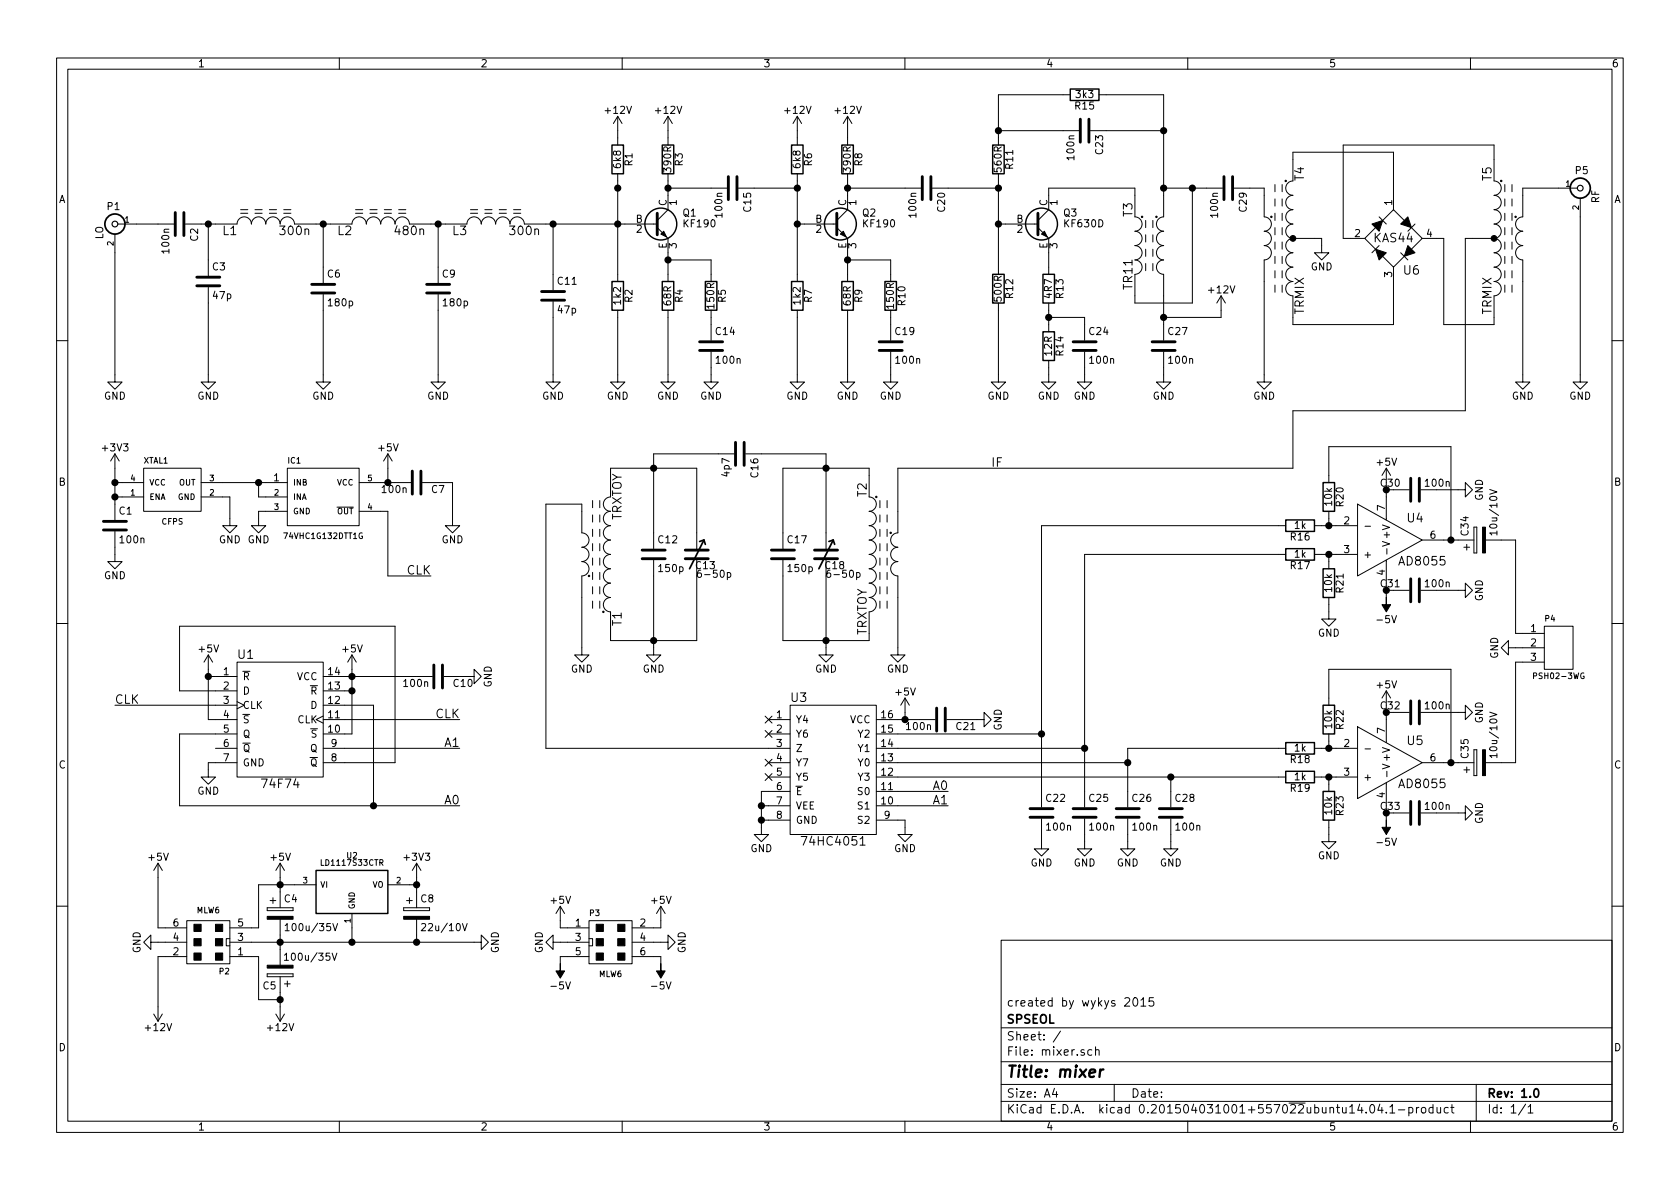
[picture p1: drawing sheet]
<svg xmlns="http://www.w3.org/2000/svg" width="297mm" height="210mm" viewBox="0 0 297 210" stroke-linecap="round" stroke-linejoin="round" font-family="sans-serif">
<g fill="none" stroke="#000" stroke-width=".18">
<path d="M10 10.3h277v189.9h-277zM12 12.2h273v186.1h-273zM60 10.3v1.9M110 10.3v1.9M160 10.3v1.9M189.2 16.8h-12.7v8.8M194.3 16.8h11.4v21.5a1.27 1.27 0 0 0-1.2 1.3 1.27 1.27 0 0 0 1.2 1.3 1.27 1.27 0 0 0-1.2 1.3 1.27 1.27 0 0 0 1.2 1.2 1.27 1.27 0 0 0-1.2 1.3 1.27 1.27 0 0 0 1.2 1.3 1.27 1.27 0 0 0-1.2 1.2 1.27 1.27 0 0 0 1.2 1.3v11.7M210 10.3v1.9M260 10.3v1.9M20.8 39.6h9.9M32.8 39.6h9.1v-.1a1.27 1.27 0 0 1 1.3-1.2 1.27 1.27 0 0 1 1.2 1.3 1.27 1.27 0 0 1 1.3-1.3 1.27 1.27 0 0 1 1.3 1.3 1.27 1.27 0 0 1 1.3-1.3 1.27 1.27 0 0 1 1.2 1.3 1.27 1.27 0 0 1 1.3-1.3 1.27 1.27 0 0 1 1.3 1.3h10.1v-.1a1.27 1.27 0 0 1 1.3-1.2 1.27 1.27 0 0 1 1.3 1.3 1.27 1.27 0 0 1 1.2-1.3 1.27 1.27 0 0 1 1.3 1.3 1.27 1.27 0 0 1 1.3-1.3 1.27 1.27 0 0 1 1.2 1.3 1.27 1.27 0 0 1 1.3-1.3 1.27 1.27 0 0 1 1.3 1.3h10.1v-.1a1.27 1.27 0 0 1 1.4-1.2 1.27 1.27 0 0 1 1.2 1.3 1.27 1.27 0 0 1 1.3-1.3 1.27 1.27 0 0 1 1.2 1.3 1.27 1.27 0 0 1 1.3-1.3 1.27 1.27 0 0 1 1.3 1.3 1.27 1.27 0 0 1 1.2-1.3 1.27 1.27 0 0 1 1.3 1.3h23.5M36.8 39.6v9.2"/>
<path d="M42.5 37.7h1.3M42.5 37.1h1.3M45.1 37.7h1.3M45.1 37.1h1.3M47.6 37.7h1.3M47.6 37.1h1.3M50.2 37.7h1.2M50.2 37.1h1.2M57.1 39.6v10.4M62.9 37.7h1.2M62.9 37.1h1.2M65.4 37.7h1.3"/>
<path d="M65.4 37.1h1.3M67.9 37.7h1.3M67.9 37.1h1.3M70.5 37.7h1.3M70.5 37.1h1.3M77.5 39.6v10.4M83.2 37.7h1.3M83.2 37.1h1.3M85.7 37.7h1.3M85.7 37.1h1.3M88.3 37.7h1.2M88.3 37.1h1.2"/>
<path d="M90.8 37.7h1.3M90.8 37.1h1.3M97.8 39.6v11.7M109.2 20.6v5M109.2 30.7v19.1M109.2 20.6l-.7 1.2M109.2 20.6l.8 1.2M118.1 33.3h10.4M118.1 30.7v6.4l-1.9 1.9M118.1 20.6v5M118.1 20.6l-.8 1.2M118.1 20.6l.8 1.2"/>
<path d="M130.6 33.3h10.4M141 39.6h7M141 20.6v5M141 30.7v19.1M141 20.6l-.8 1.2M141 20.6l.7 1.2M149.9 33.3h12.9M149.9 30.7v6.4l-1.9 1.9M149.9 20.6v5M149.9 20.6l-.8 1.2M149.9 20.6l.7 1.2M164.8 33.3h11.7"/>
<path d="M176.5 39.6h7M176.5 30.7v17.8M176.5 23.1h14.3M192.8 23.1h12.9M202.6 39v1.3M203.8 39v1.3M205.7 33.3h10.5M210.8 33.3v20.3h-10.1v-5.1a1.27 1.27 0 0 0 1.2-1.3 1.27 1.27 0 0 0-1.2-1.2 1.27 1.27 0 0 0 1.2-1.3 1.27 1.27 0 0 0-1.2-1.3 1.27 1.27 0 0 0 1.2-1.2 1.27 1.27 0 0 0-1.2-1.3 1.27 1.27 0 0 0 1.2-1.3 1.27 1.27 0 0 0-1.2-1.3v-5h-15.3v3.8l-1.9 1.9M218.2 33.3h5.3v5a1.27 1.27 0 0 1 1.3 1.3 1.27 1.27 0 0 1-1.3 1.3 1.27 1.27 0 0 1 1.3 1.3 1.27 1.27 0 0 1-1.3 1.2 1.27 1.27 0 0 1 1.3 1.3 1.27 1.27 0 0 1-1.3 1.3v21.6h1.3l-1.3 1.2-1.3-1.2h1.3M225.4 32.6v1.3M225.4 35.2v1.2M225.4 37.7v1.3"/>
<path d="M226.7 32.6v1.3M226.7 35.2v1.2M226.7 37.7v1.3M243.8 38.3l1.3 1.3M246.4 37.1l5.1 5.1-5.1 5-5.1-5zM246.4 37.1v-10.2h-17.8v5.1a1.27 1.27 0 0 0-1.3 1.3 1.27 1.27 0 0 0 1.3 1.2 1.27 1.27 0 0 0-1.3 1.3 1.27 1.27 0 0 0 1.3 1.3 1.27 1.27 0 0 0-1.3 1.2 1.27 1.27 0 0 0 1.3 1.3 1.27 1.27 0 0 0-1.3 1.3 1.27 1.27 0 0 0 1.3 1.3M250.2 39.6l-1.3 1.3M266.1 32.6v1.3M266.1 35.2v1.2M266.1 37.7v1.3M267.3 32.6v1.3M267.3 35.2v1.2"/>
<path d="M267.3 37.7v1.3M278.9 33.3h-9.7v5a1.27 1.27 0 0 0-1.2 1.3 1.27 1.27 0 0 0 1.2 1.3 1.27 1.27 0 0 0-1.2 1.3 1.27 1.27 0 0 0 1.2 1.2 1.27 1.27 0 0 0-1.2 1.3 1.27 1.27 0 0 0 1.2 1.3v21.6h1.3l-1.3 1.2-1.2-1.2h1.2M279.4 35v32.6h1.3l-1.3 1.2-1.3-1.2h1.3M20.3 41.4v26.2h1.3l-1.3 1.2-1.3-1.2h1.3M36.8 50.8v16.8h1.3l-1.3 1.2-1.2-1.2h1.2M57.1 52.1v15.5h1.3l-1.3 1.2-1.2-1.2h1.2M77.5 52.1v15.5h1.2l-1.2 1.2-1.3-1.2h1.3M97.8 53.3v14.3h1.3l-1.3 1.2-1.3-1.2h1.3M109.2 54.9v12.7h1.3l-1.3 1.2-1.3-1.2h1.3M116.2 40.3l1.9 1.9v7.6M118.1 54.9v12.7h1.3l-1.3 1.2-1.3-1.2h1.3M118.1 46h7.6v3.8"/>
<path d="M125.7 54.9v5.3M141 54.9v12.7h1.2l-1.2 1.2-1.3-1.2h1.3M148 40.3l1.9 1.9v7.6M149.9 54.9v12.7h1.2l-1.2 1.2-1.3-1.2h1.3M149.9 46h7.6v3.8M157.5 54.9v5.3M176.5 53.6v14h1.3l-1.3 1.2-1.2-1.2h1.2M183.5 40.3l1.9 1.9v6.3M185.4 53.6v5.1M185.4 56.1h6.4v4.1M202.6 41.5v1.3M202.6 44.1v1.2"/>
<path d="M202.6 46.6v1.3M203.8 41.5v1.3M203.8 44.1v1.2M203.8 46.6v1.3M215.9 52.3l-.8 1.3M215.9 52.3v3.8h-10.2M215.9 52.3l.8 1.3M225.4 40.3v1.2M225.4 42.8v1.3M225.4 45.3v1.3M225.4 47.9v1.2M225.4 50.4v1.3"/>
<path d="M226.7 40.3v1.2M226.7 42.8v1.3M226.7 45.3v1.3M226.7 47.9v1.2M226.7 50.4v1.3M228.6 42.2a1.27 1.27 0 0 0-1.3 1.2 1.27 1.27 0 0 0 1.3 1.3 1.27 1.27 0 0 0-1.3 1.3 1.27 1.27 0 0 0 1.3 1.2 1.27 1.27 0 0 0-1.3 1.3 1.27 1.27 0 0 0 1.3 1.3 1.27 1.27 0 0 0-1.3 1.2 1.27 1.27 0 0 0 1.3 1.3v5.1h17.8v-10.2M228.6 42.2h5.1v2.5h1.2l-1.2 1.3-1.3-1.3h1.3M241.3 42.2h-3.8v-16.6h26.7v6.4a1.27 1.27 0 0 1 1.2 1.3 1.27 1.27 0 0 1-1.2 1.2 1.27 1.27 0 0 1 1.2 1.3 1.27 1.27 0 0 1-1.2 1.3 1.27 1.27 0 0 1 1.2 1.2 1.27 1.27 0 0 1-1.2 1.3 1.27 1.27 0 0 1 1.2 1.3 1.27 1.27 0 0 1-1.2 1.3M243.8 43.4l-1.2 1.3M247.6 44.7l1.3 1.3M251.5 42.2h3.8v15.2h8.9v-5.1a1.27 1.27 0 0 0 1.2-1.3 1.27 1.27 0 0 0-1.2-1.2 1.27 1.27 0 0 0 1.2-1.3 1.27 1.27 0 0 0-1.2-1.3 1.27 1.27 0 0 0 1.2-1.2 1.27 1.27 0 0 0-1.2-1.3 1.27 1.27 0 0 0 1.2-1.3 1.27 1.27 0 0 0-1.2-1.2M264.2 42.2h-5.1v30.4h-30.5v10.2h-69.9v11.4a1.27 1.27 0 0 0-1.2 1.3 1.27 1.27 0 0 0 1.2 1.3 1.27 1.27 0 0 0-1.2 1.2 1.27 1.27 0 0 0 1.2 1.3 1.27 1.27 0 0 0-1.2 1.3 1.27 1.27 0 0 0 1.2 1.2v14h1.3l-1.3 1.3-1.2-1.3h1.2"/>
<path d="M266.1 40.3v1.2M266.1 42.8v1.3M266.1 45.3v1.3M266.1 47.9v1.2M266.1 50.4v1.3M267.3 40.3v1.2M267.3 42.8v1.3M267.3 45.3v1.3M267.3 47.9v1.2M267.3 50.4v1.3M10 60.2h2M125.7 62.2v5.4h1.3l-1.3 1.2-1.2-1.2h1.2"/>
<path d="M157.5 62.2v5.4h1.2l-1.2 1.2-1.3-1.2h1.3M185.4 63.7v3.9h1.3l-1.3 1.2-1.3-1.2h1.3M191.8 62.2v5.4h1.2l-1.2 1.2-1.3-1.2h1.3M205.7 62.2v5.4h1.3l-1.3 1.2-1.2-1.2h1.2M285 60.2h2M20.3 94v5.3h1.3l-1.3 1.3-1.3-1.3h1.3M20.3 80.3v11.6M20.3 87.9h5.1M20.3 85.3h5.1M20.3 80.3l-.7 1.2M20.3 80.3l.8 1.2M25.4 82.8h10.2v7.6h-10.2z"/>
<path d="M35.6 87.9h5v5.1h1.3l-1.3 1.2-1.2-1.2h1.2M35.6 85.3h15.2M45.7 85.3v2.6h5.1M50.8 82.8h12.7v10.2h-12.7zM50.8 90.4h-5.1v2.6h1.3l-1.3 1.2-1.3-1.2h1.3M59.6 89.7h2.9M63.5 85.3h3.8M63.5 90.4h5.1v11.4h7.6M68.6 80.3l-.8 1.2M68.6 80.3v5M68.6 80.3l.7 1.2M69.8 85.3h2.8"/>
<path d="M74.7 85.3h5.3v7.7h1.3l-1.3 1.2-1.3-1.2h1.3M104.8 88.5v1.3M104.8 91.1v1.2M104.8 93.6v1.3M104.8 96.1v1.3M104.8 98.7v1.2M106 88.5v1.3M106 91.1v1.2M106 93.6v1.3M106 96.1v1.3M106 98.7v1.2M115.6 99.1v16.7h1.2l-1.2 1.3-1.3-1.3h1.3"/>
<path d="M123.2 97.3v-14.5h-15.3v5.1a1.27 1.27 0 0 0-1.2 1.2 1.27 1.27 0 0 0 1.2 1.3 1.27 1.27 0 0 0-1.2 1.3 1.27 1.27 0 0 0 1.2 1.3 1.27 1.27 0 0 0-1.2 1.2 1.27 1.27 0 0 0 1.2 1.3 1.27 1.27 0 0 0-1.2 1.3 1.27 1.27 0 0 0 1.2 1.2 1.27 1.27 0 0 0-1.2 1.3 1.27 1.27 0 0 0 1.2 1.3 1.27 1.27 0 0 0-1.2 1.2 1.27 1.27 0 0 0 1.2 1.3 1.27 1.27 0 0 0-1.2 1.3 1.27 1.27 0 0 0 1.2 1.3 1.27 1.27 0 0 0-1.2 1.2 1.27 1.27 0 0 0 1.2 1.3v5.1h15.3v-14.5M129.8 80.3h-14.2v16.7M131.8 80.3h14.2v17M138.4 97v-14.2h15.3v5.1a1.27 1.27 0 0 1 1.2 1.2 1.27 1.27 0 0 1-1.2 1.3 1.27 1.27 0 0 1 1.2 1.3 1.27 1.27 0 0 1-1.2 1.3 1.27 1.27 0 0 1 1.2 1.2 1.27 1.27 0 0 1-1.2 1.3 1.27 1.27 0 0 1 1.2 1.3 1.27 1.27 0 0 1-1.2 1.2 1.27 1.27 0 0 1 1.2 1.3 1.27 1.27 0 0 1-1.2 1.3 1.27 1.27 0 0 1 1.2 1.2 1.27 1.27 0 0 1-1.2 1.3 1.27 1.27 0 0 1 1.2 1.3 1.27 1.27 0 0 1-1.2 1.3 1.27 1.27 0 0 1 1.2 1.2 1.27 1.27 0 0 1-1.2 1.3v5.1h-15.3v-14.2M146 98.8v17h1.3l-1.3 1.3-1.2-1.3h1.2M155.6 88.5v1.3M155.6 91.1v1.2M155.6 93.6v1.3M155.6 96.1v1.3M155.6 98.7v1.2M156.8 88.5v1.3M156.8 91.1v1.2"/>
<path d="M156.8 93.6v1.3M156.8 96.1v1.3M156.8 98.7v1.2M227.3 98h-35.5v44.7M227.3 93h-43.2v49.7M232.4 93h7.6M232.4 98h7.6M234.9 85.3v-6.3h21.6v16.5M234.9 90.4v2.6M234.9 98v2.6M240 89.1l11.5 6.4-11.5 6.3zM241.4 93.1h.9"/>
<path d="M244.4 95.8l1.3 .4-1.3 .4M245.1 82.8v9.1M245.1 99.1v6.6M245.1 82.8l-.8 1.3M245.1 82.8l.8 1.3M245.2 97v1M246.4 86.6h2.8M251.2 86.6h7.9v-1.3l1.2 1.3-1.2 1.3v-1.3M251.5 95.5h9.1M258.8 96.8h1zM259.3 96.3v1zM260.6 97.8h.5z"/>
<path d="M260.6 93.2v4.6zM260.6 93.2h.5zM261.1 93.2v4.6zM262.6 95.5h5.4v16.5h5M263.4 86.6l1.3 .4-1.3 .4M264.7 94.3h-1.3l.4 .3M264.7 93.9v.7M10 110.3h2M36.8 115.8v11.4h5.1M36.8 119.6h5.1M36.8 115.8l-.7 1.3M36.8 115.8l.8 1.3"/>
<path d="M41.9 117.1h15.2v20.3h-15.2zM57.1 119.6h19.4M62.2 115.8v14h-5.1M62.2 115.8l-.7 1.3M62.2 115.8l.8 1.3M78.5 119.6h2.8M82.5 119.6h1.3v-1.2l1.3 1.2-1.3 1.3v-1.3M102.9 115.8h-1.3l1.3 1.3 1.2-1.3h-1.2v-14a1.27 1.27 0 0 0 1.2-1.2 1.27 1.27 0 0 0-1.2-1.3 1.27 1.27 0 0 0 1.2-1.3 1.27 1.27 0 0 0-1.2-1.2 1.27 1.27 0 0 0 1.2-1.3 1.27 1.27 0 0 0-1.2-1.3v-5.1h-6.4v43.2h43.2M104.8 101.2v1.3M104.8 103.8v1.2M104.8 106.3v1.3M106 101.2v1.3"/>
<path d="M106 103.8v1.2M106 106.3v1.3M123.9 100.8a.47 .47 0 0 0-.6 .6l.1 .6 .4 .1 .2-.1v-.5l-.1-.1-.4-.1-.2 .2M128.6 101.3l.4-.1 .2 .3-.1 .5h-.5M146.8 100.8a.47 .47 0 0 0-.6 .6l.1 .6 .4 .1 .1-.1 .1-.5-.1-.1-.4-.1-.2 .2M151.5 101.3l.3-.1 .3 .3-.2 .5h-.4M155.6 101.2v1.3M155.6 103.8v1.2M155.6 106.3v1.3M156.8 101.2v1.3M156.8 103.8v1.2M156.8 106.3v1.3"/>
<path d="M234.9 105.7v3.8h1.3l-1.3 1.2-1.2-1.2h1.2M246.4 104.4h2.8M251.2 104.4h7.9v-1.3l1.2 1.3-1.2 1.3v-1.3M266.7 114.5v-1.2l-1.3 1.2 1.3 1.3v-1.3h6.3M273 110.7h5.1v7.7h-5.1zM273 117.1h-5v17.8h-5.4M280 119a.47 .47 0 0 0-.5 .5 .47 .47 0 0 0 .5 .5l.1-.4h-.2M285 110.3h2M20.3 124.7h21.6M38.1 132.3h3.8M41.9 124.1l1.3 .6-1.3 .6M41.9 134.9h-5.1v2.5h1.3l-1.3 1.3-1.2-1.3h1.2"/>
<path d="M41.9 122.2h-10.2v-11.5h38.1v24.2h-12.7M41.9 129.8h-10.2v12.7h49.6M57.1 126.6l-1.2 .6 1.2 .7M57.1 122.2h5.1M57.1 124.7h8.9v17.8M57.1 127.2h24.2M57.1 132.3h24.2M135.3 126.6l1.2 1.3M135.3 129.2l1.2 1.2M135.3 134.3l1.2 1.2M135.3 136.8l1.2 1.2M135.9 127.2h3.8"/>
<path d="M135.9 129.8h3.8M135.9 134.9h3.8M135.9 137.4h3.8M136.5 126.6l-1.2 1.3M136.5 129.2l-1.2 1.2M136.5 134.3l-1.2 1.2M136.5 136.8l-1.2 1.2M139.7 124.7h15.2v22.9h-15.2zM139.7 139.9h-5.1v7.7h1.3l-1.3 1.2-1.3-1.2h1.3M154.9 127.2h10.5M154.9 129.8h29.2M154.9 132.3h36.9"/>
<path d="M154.9 134.9h44.5M154.9 137.4h72.4M154.9 139.9h12.7M160 123.4v3.8M160 123.4l-.7 1.3M160 123.4l.8 1.3M167.4 127.2h6.6v-1.2l1.3 1.2-1.3 1.3v-1.3M207 137.4v5.3M227.3 132.3h-27.9v10.4M232.4 132.3h7.6M232.4 137.4h7.6M234.9 124.7v-6.3h21.6v16.5"/>
<path d="M234.9 129.8v2.5M234.9 137.4v2.5M240 128.5l11.5 6.4-11.5 6.3zM241.4 132.4h.9M244.4 135.1l1.3 .5-1.3 .4M245.1 122.2v9.1M245.1 138.4v6.6M245.1 122.2l-.8 1.2M245.1 122.2l.8 1.2M245.2 136.4v1M246.4 126h2.8M251.2 126h7.9v-1.3l1.2 1.3-1.2 1.2v-1.2"/>
<path d="M251.5 134.9h9.1M258.8 136.1h1zM259.3 135.6v1zM260.6 137.2h.5zM260.6 132.6v4.6zM260.6 132.6h.5zM261.1 132.6v4.6zM263.4 125.9l1.3 .5-1.3 .4M264.7 133.6h-1.3l.4 .4M264.7 133.3v.7M27.9 152.6v11.5h5.1M27.9 152.6l-.7 1.3"/>
<path d="M27.9 152.6l.8 1.3M47.8 159.3h1zM48.3 158.7v1.1zM49.5 152.6v7.9M49.5 152.6l-.7 1.3M49.5 152.6l.8 1.3M55.9 156.5h-10.2v7.6h-5.1M68.6 156.5h5.1M71.9 159.3h1zM72.4 158.7v1.1zM73.7 152.6v7.9M73.7 152.6l-.8 1.3"/>
<path d="M73.7 152.6l.7 1.3M134.6 142.5h5.1M134.6 145h5.1M152.1 149.4h.9M154.9 145h5.1v2.6h1.3l-1.3 1.2-1.3-1.2h1.3M154.9 142.5h12.7M184.1 144.8v5.3h1.3l-1.3 1.3-1.2-1.3h1.2M191.8 144.8v5.3h1.2l-1.2 1.3-1.3-1.3h1.3M199.4 144.8v5.3h1.3l-1.3 1.3-1.3-1.3h1.3M207 144.8v5.3h1.3l-1.3 1.3-1.3-1.3h1.3M234.9 145v3.8h1.3l-1.3 1.3-1.2-1.3h1.2M246.4 143.8h2.8"/>
<path d="M251.2 143.8h7.9v-1.3l1.2 1.3-1.2 1.2v-1.2M10 160.2h2M26.7 166.6v-1.3l-1.3 1.3 1.3 1.3v-1.3h6.3M27.2 179.3l.7 1.3M28.7 179.3l-.8 1.3M33 162.8h7.6v7.6h-7.6zM33 169.2h-5.1v11.4M40.6 166h-.6v1.3h.6M40.6 166.6h44.5v-1.3l1.3 1.3-1.3 1.3v-1.3M40.6 169.2h5.1v7.6h3.8M47.2 172.2h4.6zM47.2 172.7h4.6z"/>
<path d="M47.2 172.2v.5zM47.2 160.5v.5zM47.2 161h4.6zM47.2 160.5h4.6zM48.8 179.3l.7 1.3M49.5 162.6v8.1M49.5 172.7v7.9M50.3 174h1zM50.3 168.9l.3-.4v1.3M50.3 179.3l-.8 1.3M50.3 169.8h.7M50.4 163.7l.4-.4v1.3"/>
<path d="M50.4 164.6h.7M50.8 173.5v1zM51.8 172.2v.5zM51.8 160.5v.5zM58.7 168.5l.4 1.3 .5-1.3M58.9 163.3l.4 1.3 .4-1.3M62.2 161.5v5.1M71.4 160.5v.5zM71.4 161h4.5zM71.4 160.5h4.5zM73.7 162.6v4M74.5 163.4l.5-.1 .2 .1 .1 .3-.8 .9h.8"/>
<path d="M75.9 160.5v.5zM81.8 163.3l.4 1.3 .4-1.3M97.8 166.6v-1.3l-1.3 1.3 1.3 1.3v-1.3h6.3M99.1 160.3v3.8h5M99.1 160.3l-.8 1.2M99.1 160.3l.7 1.2M104.1 162.8h7.7v7.6h-7.7zM104.1 166h.7v1.3h-.7M104.1 169.2h-5v1.2M111.8 166.6h6.3v-1.3l1.3 1.3-1.3 1.3v-1.3M111.8 169.2h5v1.2M116.8 160.3v3.8h-5"/>
<path d="M116.8 160.3l-.7 1.2M116.8 160.3l.8 1.2M177 166.3h108v32h-108zM200.5 176.6l.2-.2a.81 .81 0 0 1 .6 .6 .81 .81 0 0 1-.3 .8l-.2 .1a.79 .79 0 0 1-.3-1.3zM201.7 176.9l.5-.5v1.5M201.7 177.9h.9M203.9 176.4h-.7l-.1 .7 .3-.1 .5 .1 .1 .2-.1 .5-.2 .1-.6-.1M285 160.2h2M60 198.3v1.9M110 198.3v1.9M160 198.3v1.9M177 194.8h108"/>
<path d="M177 191.8h108M177 187.8h108M177 181.8h108M186.4 192.5l-.3 1h.9M186.8 193v1M187.5 182.3l-1.3 2M193 185.7l-.4-.1-.3 .3 .1 .6 .2 .1 .4-.1M193.7 185.7l.2-.1 .4 .1v.9M193.7 185.1v1.5M197 191.8v3M210 198.3v1.9M242.3 195.5l.2-.2a.81 .81 0 0 1 .6 .6 .81 .81 0 0 1-.3 .8l-.1 .1a.79 .79 0 0 1-.4-1.3z"/>
<path d="M244 195.2l-.4 1.1h1M244.3 195.8v1M245.1 196.7v.1M245.7 195.8l.5-.5v1.5M245.7 196.8h.9M247.2 196.3h1.2M249.1 195.9l.4-.1 .3 .3-.1 .6h-.6M249.1 195.8v1.5M250.4 195.8v1M250.9 195.8l-.5 .3M251.4 196l.2-.2 .4 .2 .1 .5-.1 .2-.4 .1-.2-.1zM253.4 195.9l-.5-.1-.2 .3v.6l.2 .1 .5-.1"/>
<path d="M253.4 195.3v1.5M254.1 195.8l.1 .9 .3 .1 .2-.1M254.7 195.8v1M256.1 195.9l-.5-.1-.3 .3 .1 .6 .2 .1 .5-.1M256.5 195.8h.6M256.7 195.3v1.3l.4 .2M260 198.3v1.9M261 191.8v6.5M269.7 195.2l-1.2 2M270.2 195.8l.4-.5v1.5M270.2 196.8h.8"/>
</g>
<g fill="none" stroke="#000" stroke-width=".3">
<path d="M124.5 95.5l-2.6 5.1M124.5 95.5l-.8 .3M124.5 95.5l.2 .8M147.3 95.5l-2.5 5.1M147.3 95.5l-.7 .3M147.3 95.5l.3 .8M271.3 192.7l.3-.2a.81 .81 0 0 1 .5 .6 .81 .81 0 0 1-.2 .8l-.2 .1a.79 .79 0 0 1-.4-1.3z"/>
<circle cx="20.3" cy="39.6" r="1.78"/>
<circle cx="279.4" cy="33.3" r="1.78"/>
</g>
<path d="M194.5 189.1l-.1 1.3M195.1 189.1a.54 .54 0 0 0-.6 .4" fill="none" stroke="#000" stroke-width=".41"/>
<g fill="none" stroke="#000" stroke-width=".2">
<circle cx="20.3" cy="39.6" r=".51"/>
<circle cx="279.4" cy="33.3" r=".51"/>
</g>
<g fill="#000" stroke="#000" stroke-width=".18">
<path d="M247.6 39.6l1.3-1.3 .7 2zM116.8 41.4l.5-.5 .6 1zM148.6 41.4l.5-.5 .5 1zM184.7 40.9l.5 1-1.1-.5zM242.6 39.6l1.9-.6-.7 1.9zM243.2 44.1l1.9 .6-1.3 1.3zM248.9 43.4l1.3 1.3-1.9 .6zM262.1 93.2h.5v4.6h-.5zM245.1 105.7v1.2h.8l-.8 1.3-.8-1.3h.8zM262.1 132.6h.5v4.6h-.5zM245.1 145v1.3h.8l-.8 1.3-.8-1.3h.8zM34.3 163.4h1.3v1.3h-1.3z"/>
<path d="M34.3 166h1.3v1.3h-1.3zM34.3 168.5h1.3v1.3h-1.3zM38.1 163.4h1.3v1.3h-1.3zM38.1 166h1.3v1.3h-1.3zM38.1 168.5h1.3v1.3h-1.3zM47.2 170.7h4.6v.5h-4.6zM47.2 162h4.6v.6h-4.6zM71.4 162h4.5v.6h-4.5zM99.1 170.4v1.3h.7l-.7 1.3-.8-1.3h.8zM105.4 168.5h1.3v1.3h-1.3zM105.4 166h1.3v1.3h-1.3zM105.4 163.4h1.3v1.3h-1.3z"/>
<path d="M109.2 168.5h1.3v1.3h-1.3zM109.2 166h1.3v1.3h-1.3zM109.2 163.4h1.3v1.3h-1.3zM116.8 170.4v1.3h.8l-.8 1.3-.7-1.3h.7z"/>
<circle cx="201.9" cy="38.3" r=".13"/>
<circle cx="204.5" cy="38.3" r=".13"/>
<circle cx="224.8" cy="38.3" r=".13"/>
<circle cx="227.3" cy="32" r=".13"/>
<circle cx="265.4" cy="32" r=".13"/>
<circle cx="268" cy="38.3" r=".13"/>
<circle cx="228.6" cy="42.2" r=".51"/>
<circle cx="264.2" cy="42.2" r=".51"/>
<circle cx="154.9" cy="87.9" r=".13"/>
<circle cx="157.5" cy="94.2" r=".13"/>
<circle cx="104.1" cy="101.8" r=".13"/>
<circle cx="106.7" cy="108.2" r=".13"/>
</g>
<g fill="none" stroke="#000" stroke-width=".25">
<path d="M189.2 15.7h5.1v2.1h-5.1zM108.2 25.6h2v5.1h-2zM117.1 25.6h2v5.1h-2zM140 25.6h2v5.1h-2zM148.8 25.6h2.1v5.1h-2.1zM175.5 25.6h2v5.1h-2zM108.2 49.8h2v5.1h-2zM117.1 49.8h2v5.1h-2zM124.7 49.8h2v5.1h-2zM140 49.8h2v5.1h-2zM148.8 49.8h2.1v5.1h-2.1zM156.5 49.8h2v5.1h-2z"/>
<path d="M175.5 48.5h2v5.1h-2zM184.4 48.5h2v5.1h-2zM184.4 58.7h2v5h-2zM227.3 91.9h5.1v2.1h-5.1zM227.3 97h5.1v2.1h-5.1zM233.9 85.3h2.1v5.1h-2.1zM233.9 100.6h2.1v5.1h-2.1zM227.3 131.3h5.1v2h-5.1zM227.3 136.4h5.1v2h-5.1zM233.9 124.7h2.1v5.1h-2.1zM233.9 139.9h2.1v5.1h-2.1zM55.9 153.9h12.7v7.6h-12.7z"/>
<circle cx="116.8" cy="39.6" r="2.82"/>
<circle cx="148.6" cy="39.6" r="2.82"/>
<circle cx="184.1" cy="39.6" r="2.82"/>
</g>
<g fill="none" stroke="#000" stroke-width=".51">
<path d="M31 37.6v4.1M32.5 37.6v4.1M116.2 37.7v3.8M128.8 31.2v4.1M130.3 31.2v4.1M148 37.7v3.8M163.1 31.2v4.1M164.6 31.2v4.1M183.5 37.7v3.8M191 21.1v4M192.5 21.1v4M216.4 31.2v4.1"/>
<path d="M217.9 31.2v4.1M34.8 50.5h4.1M34.8 49h4.1M55.1 51.8h4.1M55.1 50.3h4.1M75.4 51.8h4.1M75.4 50.3h4.1M95.8 53.1h4M95.8 51.6h4M123.7 62h4.1M123.7 60.4h4.1M130 78.2v4.1"/>
<path d="M131.6 78.2v4.1M155.4 62h4.1M155.4 60.4h4.1M189.7 62h4.1M189.7 60.4h4.1M203.7 62h4.1M203.7 60.4h4.1M18.3 93.7h4.1M18.3 92.2h4.1M72.9 83.3v4.1M74.4 83.3v4.1M113.5 98.8h4.1"/>
<path d="M113.5 97.3h4.1M121.2 98.8h4M121.2 97.3h4M136.4 98.8h4.1M136.4 97.3h4.1M144 98.8h4.1M144 97.3h4.1M249.4 84.6v4M251 84.6v4M76.7 117.6v4.1M78.2 117.6v4.1M249.4 102.4v4"/>
<path d="M251 102.4v4M165.6 125.2v4.1M167.1 125.2v4.1M249.4 123.9v4.1M251 123.9v4.1M182.1 144.5h4.1M182.1 143h4.1M189.7 144.5h4.1M189.7 143h4.1M197.4 144.5h4M197.4 143h4M205 144.5h4"/>
<path d="M205 143h4M249.4 141.7v4.1M251 141.7v4.1"/>
</g>
<g fill="#000" stroke="#000" stroke-width=".25">
<circle cx="36.8" cy="39.6" r=".51"/>
<circle cx="57.2" cy="39.6" r=".51"/>
<circle cx="77.5" cy="39.6" r=".51"/>
<circle cx="97.8" cy="39.6" r=".51"/>
<circle cx="109.2" cy="39.6" r=".51"/>
<circle cx="109.2" cy="33.3" r=".51"/>
<circle cx="118.1" cy="33.3" r=".51"/>
<circle cx="141" cy="39.6" r=".51"/>
<circle cx="141" cy="33.3" r=".51"/>
<circle cx="149.9" cy="33.3" r=".51"/>
<circle cx="176.5" cy="23.1" r=".51"/>
<circle cx="176.5" cy="33.3" r=".51"/>
<circle cx="176.5" cy="39.6" r=".51"/>
<circle cx="205.7" cy="23.1" r=".51"/>
<circle cx="205.7" cy="33.3" r=".51"/>
<circle cx="210.8" cy="33.3" r=".51"/>
<circle cx="118.1" cy="46" r=".51"/>
<circle cx="149.9" cy="46" r=".51"/>
<circle cx="185.4" cy="56.1" r=".51"/>
<circle cx="205.7" cy="56.1" r=".51"/>
<circle cx="20.3" cy="85.3" r=".51"/>
<circle cx="20.3" cy="87.9" r=".51"/>
<circle cx="45.7" cy="85.3" r=".51"/>
<circle cx="68.6" cy="85.3" r=".51"/>
<circle cx="115.6" cy="82.8" r=".51"/>
<circle cx="146.1" cy="82.8" r=".51"/>
<circle cx="235" cy="93" r=".51"/>
<circle cx="235" cy="98" r=".51"/>
<circle cx="245.1" cy="86.6" r=".51"/>
<circle cx="256.5" cy="95.5" r=".51"/>
<circle cx="36.8" cy="119.6" r=".51"/>
<circle cx="62.2" cy="119.6" r=".51"/>
<circle cx="115.6" cy="113.3" r=".51"/>
<circle cx="146.1" cy="113.3" r=".51"/>
<circle cx="245.1" cy="104.4" r=".51"/>
<circle cx="62.2" cy="122.2" r=".51"/>
<circle cx="160" cy="127.2" r=".51"/>
<circle cx="184.2" cy="129.8" r=".51"/>
<circle cx="191.8" cy="132.3" r=".51"/>
<circle cx="199.4" cy="134.9" r=".51"/>
<circle cx="207" cy="137.4" r=".51"/>
<circle cx="235" cy="132.3" r=".51"/>
<circle cx="235" cy="137.4" r=".51"/>
<circle cx="245.1" cy="126" r=".51"/>
<circle cx="256.5" cy="134.9" r=".51"/>
<circle cx="49.5" cy="156.5" r=".51"/>
<circle cx="66" cy="142.5" r=".51"/>
<circle cx="73.7" cy="156.5" r=".51"/>
<circle cx="134.6" cy="142.5" r=".51"/>
<circle cx="134.6" cy="145" r=".51"/>
<circle cx="245.1" cy="143.8" r=".51"/>
<circle cx="49.5" cy="166.6" r=".51"/>
<circle cx="49.5" cy="176.8" r=".51"/>
<circle cx="62.2" cy="166.6" r=".51"/>
<circle cx="73.7" cy="166.6" r=".51"/>
</g>
<text font-size="2.8" x="178" y="190.5">Title: mixer</text>
<g font-size="2.1">
<text x="230.6" y="32" transform="rotate(-90 230.6 32)">T4</text>
<text x="263.7" y="32" transform="rotate(-90 263.7 32)">T5</text>
<text x="39.4" y="41.6">L1</text>
<text x="49.7" y="41.6">300n</text>
<text x="59.7" y="41.6">L2</text>
<text x="70" y="41.6">480n</text>
<text x="80" y="41.6">L3</text>
<text x="90.3" y="41.6">300n</text>
<text x="200.2" y="38.3" transform="rotate(-90 200.2 38.3)">T3</text>
<text x="243" y="42.8">KAS44</text>
<text x="200.2" y="51.1" transform="rotate(-90 200.2 51.1)">TR11</text>
<text x="248.2" y="48.6">U6</text>
<text x="230.6" y="55.6" transform="rotate(-90 230.6 55.6)">TRMIX</text>
<text x="263.7" y="55.6" transform="rotate(-90 263.7 55.6)">TRMIX</text>
<text x="175.3" y="82.5">IF</text>
<text x="153.2" y="87.9" transform="rotate(-90 153.2 87.9)">T2</text>
<text x="109.9" y="92.1" transform="rotate(-90 109.9 92.1)">TRXTOY</text>
<text x="248.8" y="92.4">U4</text>
<text x="71.8" y="101.6">CLK</text>
<text x="247.6" y="100">AD8055</text>
<text x="109.9" y="110.7" transform="rotate(-90 109.9 110.7)">T1</text>
<text x="153.2" y="112.5" transform="rotate(-90 153.2 112.5)">TRXTOY</text>
<text x="42.1" y="116.5">U1</text>
<text x="20.3" y="124.5">CLK</text>
<text x="139.9" y="124.1">U3</text>
<text x="76.9" y="127">CLK</text>
<text x="248.8" y="131.7">U5</text>
<text x="78.6" y="132.1">A1</text>
<text x="46.5" y="139.4">74F74</text>
<text x="78.6" y="142.2">A0</text>
<text x="164.9" y="139.7">A0</text>
<text x="164.9" y="142.2">A1</text>
<text x="247.6" y="139.4">AD8055</text>
<text x="142.3" y="149.5">74HC4051</text>
<text x="178" y="178">created by wykys 2015</text>
<text x="178" y="184">Sheet: /</text>
<text x="178" y="181">SPSEOL</text>
<text x="178" y="186.7">File: mixer.sch</text>
<text x="178" y="196.9">KiCad E.D.A. kicad 0.201504031001+557022ubuntu14.04.1-product</text>
<text x="178" y="194.1">Size: A4</text>
<text x="200" y="194.1">Date:</text>
<text x="263" y="194.1">Rev: 1.0</text>
<text x="263" y="196.9">Id: 1/1</text>
</g>
<g font-size="1.8">
<text x="35" y="11.9">1</text>
<text x="85" y="11.9">2</text>
<text x="135" y="11.9">3</text>
<text x="185" y="11.9">4</text>
<text x="235" y="11.9">5</text>
<text x="285" y="11.9">6</text>
<text x="190.3" y="17.3">3k3</text>
<text x="107.1" y="20.1">+12V</text>
<text x="116" y="20.1">+12V</text>
<text x="138.9" y="20.1">+12V</text>
<text x="147.8" y="20.1">+12V</text>
<text x="190.1" y="19.3">R15</text>
<text x="109.8" y="29.7" transform="rotate(-90 109.8 29.7)">6k8</text>
<text x="111.8" y="29.3" transform="rotate(-90 111.8 29.3)">R1</text>
<text x="120.7" y="29.3" transform="rotate(-90 120.7 29.3)">R3</text>
<text x="141.5" y="29.7" transform="rotate(-90 141.5 29.7)">6k8</text>
<text x="143.6" y="29.3" transform="rotate(-90 143.6 29.3)">R6</text>
<text x="152.5" y="29.3" transform="rotate(-90 152.5 29.3)">R8</text>
<text x="179.1" y="29.8" transform="rotate(-90 179.1 29.8)">R11</text>
<text x="189.9" y="28.1" transform="rotate(-90 189.9 28.1)">100n</text>
<text x="195" y="27.2" transform="rotate(-90 195 27.2)">C23</text>
<text x="10.4" y="35.9">A</text>
<text x="118.7" y="30.3" transform="rotate(-90 118.7 30.3)">390R</text>
<text x="150.4" y="30.3" transform="rotate(-90 150.4 30.3)">390R</text>
<text x="177.1" y="30.3" transform="rotate(-90 177.1 30.3)">560R</text>
<text x="278.6" y="30.8">P5</text>
<text x="282.8" y="35.9" transform="rotate(-90 282.8 35.9)">RF</text>
<text x="285.4" y="35.9">A</text>
<text x="19" y="37.1">P1</text>
<text x="112.4" y="39.4">B</text>
<text x="112.5" y="41.1">2</text>
<text x="117.9" y="36.4" transform="rotate(-90 117.9 36.4)">C</text>
<text x="119.6" y="36.3" transform="rotate(-90 119.6 36.3)">1</text>
<text x="120.8" y="38.3">Q1</text>
<text x="121" y="40.2">KF190</text>
<text x="127.7" y="38.3" transform="rotate(-90 127.7 38.3)">100n</text>
<text x="132.8" y="37.4" transform="rotate(-90 132.8 37.4)">C15</text>
<text x="144.1" y="39.4">B</text>
<text x="144.3" y="41.1">2</text>
<text x="149.6" y="36.4" transform="rotate(-90 149.6 36.4)">C</text>
<text x="151.4" y="36.3" transform="rotate(-90 151.4 36.3)">1</text>
<text x="152.5" y="38.3">Q2</text>
<text x="152.8" y="40.2">KF190</text>
<text x="162" y="38.3" transform="rotate(-90 162 38.3)">100n</text>
<text x="167.1" y="37.4" transform="rotate(-90 167.1 37.4)">C20</text>
<text x="179.7" y="39.4">B</text>
<text x="179.9" y="41.1">2</text>
<text x="185.2" y="36.4" transform="rotate(-90 185.2 36.4)">C</text>
<text x="186.9" y="36.3" transform="rotate(-90 186.9 36.3)">1</text>
<text x="188.1" y="38.3">Q3</text>
<text x="188.3" y="40.2">KF630D</text>
<text x="215.3" y="38.3" transform="rotate(-90 215.3 38.3)">100n</text>
<text x="220.4" y="37.4" transform="rotate(-90 220.4 37.4)">C29</text>
<text x="239.5" y="41.9">2</text>
<text x="246.1" y="36.3" transform="rotate(-90 246.1 36.3)">1</text>
<text x="252.2" y="41.9">4</text>
<text x="18.2" y="42.4" transform="rotate(-90 18.2 42.4)">LO</text>
<text x="29.9" y="44.6" transform="rotate(-90 29.9 44.6)">100n</text>
<text x="35" y="42.6" transform="rotate(-90 35 42.6)">C2</text>
<text x="37.6" y="47.8">C3</text>
<text x="117.9" y="44" transform="rotate(-90 117.9 44)">E</text>
<text x="119.6" y="43.9" transform="rotate(-90 119.6 43.9)">3</text>
<text x="149.6" y="44" transform="rotate(-90 149.6 44)">E</text>
<text x="151.4" y="43.9" transform="rotate(-90 151.4 43.9)">3</text>
<text x="185.2" y="44" transform="rotate(-90 185.2 44)">E</text>
<text x="186.9" y="43.9" transform="rotate(-90 186.9 43.9)">3</text>
<text x="231.7" y="47.8">GND</text>
<text x="37.7" y="52.9">47p</text>
<text x="57.9" y="49.1">C6</text>
<text x="78.2" y="49.1">C9</text>
<text x="98.7" y="50.3">C11</text>
<text x="109.8" y="53.8" transform="rotate(-90 109.8 53.8)">1k2</text>
<text x="111.8" y="53.4" transform="rotate(-90 111.8 53.4)">R2</text>
<text x="118.7" y="53.9" transform="rotate(-90 118.7 53.9)">68R</text>
<text x="120.7" y="53.4" transform="rotate(-90 120.7 53.4)">R4</text>
<text x="128.3" y="53.4" transform="rotate(-90 128.3 53.4)">R5</text>
<text x="141.5" y="53.8" transform="rotate(-90 141.5 53.8)">1k2</text>
<text x="143.6" y="53.4" transform="rotate(-90 143.6 53.4)">R7</text>
<text x="150.4" y="53.9" transform="rotate(-90 150.4 53.9)">68R</text>
<text x="152.5" y="53.4" transform="rotate(-90 152.5 53.4)">R9</text>
<text x="160.1" y="53.9" transform="rotate(-90 160.1 53.9)">R10</text>
<text x="177.1" y="53.2" transform="rotate(-90 177.1 53.2)">500R</text>
<text x="179.1" y="52.7" transform="rotate(-90 179.1 52.7)">R12</text>
<text x="186" y="52.7" transform="rotate(-90 186 52.7)">4R7</text>
<text x="188" y="52.7" transform="rotate(-90 188 52.7)">R13</text>
<text x="213.8" y="51.9">+12V</text>
<text x="246.1" y="49" transform="rotate(-90 246.1 49)">3</text>
<text x="58.2" y="54.1">180p</text>
<text x="78.5" y="54.1">180p</text>
<text x="98.7" y="55.4">47p</text>
<text x="126.3" y="54.4" transform="rotate(-90 126.3 54.4)">150R</text>
<text x="126.6" y="59.2">C14</text>
<text x="158" y="54.4" transform="rotate(-90 158 54.4)">150R</text>
<text x="158.3" y="59.2">C19</text>
<text x="192.6" y="59.2">C24</text>
<text x="206.6" y="59.2">C27</text>
<text x="126.7" y="64.3">100n</text>
<text x="158.5" y="64.3">100n</text>
<text x="186" y="62.8" transform="rotate(-90 186 62.8)">12R</text>
<text x="188" y="62.8" transform="rotate(-90 188 62.8)">R14</text>
<text x="192.8" y="64.3">100n</text>
<text x="206.8" y="64.3">100n</text>
<text x="18.4" y="70.7">GND</text>
<text x="34.9" y="70.7">GND</text>
<text x="55.2" y="70.7">GND</text>
<text x="75.5" y="70.7">GND</text>
<text x="95.8" y="70.7">GND</text>
<text x="107.3" y="70.7">GND</text>
<text x="116.2" y="70.7">GND</text>
<text x="123.8" y="70.7">GND</text>
<text x="139" y="70.7">GND</text>
<text x="147.9" y="70.7">GND</text>
<text x="155.5" y="70.7">GND</text>
<text x="174.6" y="70.7">GND</text>
<text x="183.5" y="70.7">GND</text>
<text x="189.8" y="70.7">GND</text>
<text x="203.8" y="70.7">GND</text>
<text x="221.6" y="70.7">GND</text>
<text x="267.3" y="70.7">GND</text>
<text x="277.4" y="70.7">GND</text>
<text x="18.2" y="79.8">+3V3</text>
<text x="67" y="79.8">+5V</text>
<text x="243.5" y="82.3">+5V</text>
<text x="10.4" y="85.9">B</text>
<text x="48.4" y="85.1">1</text>
<text x="67.7" y="87.2">100n</text>
<text x="76.3" y="87.2">C7</text>
<text x="129" y="84.2" transform="rotate(-90 129 84.2)">4p7</text>
<text x="134.1" y="84.4" transform="rotate(-90 134.1 84.4)">C16</text>
<text x="235.5" y="89.4" transform="rotate(-90 235.5 89.4)">10k</text>
<text x="237.5" y="89.5" transform="rotate(-90 237.5 89.5)">R20</text>
<text x="244.2" y="86">C30</text>
<text x="252.1" y="86">100n</text>
<text x="262.2" y="88.6" transform="rotate(-90 262.2 88.6)">GND</text>
<text x="285.4" y="85.9">B</text>
<text x="21.1" y="91">C1</text>
<text x="228.2" y="95.5">R16</text>
<text x="228.9" y="93.5">1k</text>
<text x="237.6" y="92.7">2</text>
<text x="244.9" y="90.3" transform="rotate(-90 244.9 90.3)">7</text>
<text x="245.7" y="94.9" transform="rotate(-90 245.7 94.9)">+V</text>
<text x="252.9" y="95.2">6</text>
<text x="259.6" y="94.6" transform="rotate(-90 259.6 94.6)">C34</text>
<text x="264.7" y="94" transform="rotate(-90 264.7 94)">10u/10V</text>
<text x="21.3" y="96.1">100n</text>
<text x="38.7" y="96.1">GND GND</text>
<text x="78.1" y="96.1">GND</text>
<text x="116.4" y="96.1">C12</text>
<text x="116.6" y="101.1">150p</text>
<text x="123.1" y="100.6">C13</text>
<text x="139.3" y="96.1">C17</text>
<text x="139.4" y="101.1">150p</text>
<text x="145.9" y="100.6">C18</text>
<text x="228.2" y="100.6">R17</text>
<text x="228.9" y="98.6">1k</text>
<text x="237.6" y="97.8">3</text>
<text x="241" y="98.7">+</text>
<text x="244.9" y="101.7" transform="rotate(-90 244.9 101.7)">4</text>
<text x="18.4" y="102.4">GND</text>
<text x="123.9" y="102.2">6-50p</text>
<text x="146.8" y="102.2">6-50p</text>
<text x="235.5" y="104.6" transform="rotate(-90 235.5 104.6)">10k</text>
<text x="237.5" y="104.7" transform="rotate(-90 237.5 104.7)">R21</text>
<text x="244.2" y="103.8">C31</text>
<text x="252.1" y="103.8">100n</text>
<text x="262.2" y="106.3" transform="rotate(-90 262.2 106.3)">GND</text>
<text x="233" y="112.6">GND</text>
<text x="243.7" y="110.2">-5V</text>
<text x="270.7" y="111.8">1</text>
<text x="35.2" y="115.4">+5V</text>
<text x="39.5" y="119.4">1</text>
<text x="58.1" y="119.4">14</text>
<text x="60.6" y="115.4">+5V</text>
<text x="100.9" y="118.9">GND</text>
<text x="113.6" y="118.9">GND</text>
<text x="144.1" y="118.9">GND</text>
<text x="156.8" y="118.9">GND</text>
<text x="264.9" y="116.5" transform="rotate(-90 264.9 116.5)">GND</text>
<text x="270.7" y="114.3">2</text>
<text x="270.7" y="116.8">3</text>
<text x="39.5" y="121.9">2</text>
<text x="39.5" y="124.5">3</text>
<text x="42.9" y="120.3">R</text>
<text x="42.9" y="122.8">D</text>
<text x="42.9" y="125.3">CLK</text>
<text x="52.4" y="120.3">VCC</text>
<text x="54.9" y="125.3">D</text>
<text x="54.9" y="122.8">R</text>
<text x="58.1" y="124.5">12</text>
<text x="58.1" y="121.9">13</text>
<text x="71.5" y="121.5">100n</text>
<text x="80.2" y="121.5">C10</text>
<text x="86.9" y="121.6" transform="rotate(-90 86.9 121.6)">GND</text>
<text x="158.4" y="123">+5V</text>
<text x="243.5" y="121.7">+5V</text>
<text x="244.2" y="125.4">C32</text>
<text x="252.1" y="125.4">100n</text>
<text x="39.5" y="127">4</text>
<text x="39.5" y="129.5">5</text>
<text x="42.9" y="127.9">S</text>
<text x="42.9" y="130.4">Q</text>
<text x="52.5" y="127.9">CLK</text>
<text x="55" y="130.4">S</text>
<text x="58.1" y="129.5">10</text>
<text x="58.1" y="127">11</text>
<text x="137.3" y="127">1</text>
<text x="137.3" y="129.5">2</text>
<text x="140.7" y="127.9">Y4</text>
<text x="140.7" y="130.4">Y6</text>
<text x="150.2" y="127.9">VCC</text>
<text x="151.8" y="130.4">Y2</text>
<text x="155.9" y="129.5">15</text>
<text x="155.9" y="127">16</text>
<text x="160.4" y="129.1">100n</text>
<text x="169.1" y="129.1">C21</text>
<text x="177.1" y="129.2" transform="rotate(-90 177.1 129.2)">GND</text>
<text x="235.5" y="128.7" transform="rotate(-90 235.5 128.7)">10k</text>
<text x="237.5" y="128.9" transform="rotate(-90 237.5 128.9)">R22</text>
<text x="244.9" y="129.6" transform="rotate(-90 244.9 129.6)">7</text>
<text x="262.2" y="127.9" transform="rotate(-90 262.2 127.9)">GND</text>
<text x="10.4" y="135.9">C</text>
<text x="39.5" y="132.1">6</text>
<text x="39.5" y="134.6">7</text>
<text x="42.9" y="133">Q</text>
<text x="42.9" y="135.5">GND</text>
<text x="54.8" y="135.5">Q</text>
<text x="54.8" y="133">Q</text>
<text x="58.6" y="134.6">8</text>
<text x="58.6" y="132.1">9</text>
<text x="137.3" y="132.1">3</text>
<text x="137.3" y="134.6">4</text>
<text x="137.3" y="137.2">5</text>
<text x="140.7" y="133">Z</text>
<text x="140.7" y="135.5">Y7</text>
<text x="151.8" y="135.5">Y0</text>
<text x="151.8" y="133">Y1</text>
<text x="155.9" y="137.2">12</text>
<text x="155.9" y="134.6">13</text>
<text x="155.9" y="132.1">14</text>
<text x="228.2" y="134.9">R18</text>
<text x="228.9" y="132.9">1k</text>
<text x="228.9" y="138">1k</text>
<text x="237.6" y="132.1">2</text>
<text x="237.6" y="137.2">3</text>
<text x="245.7" y="134.3" transform="rotate(-90 245.7 134.3)">+V</text>
<text x="252.9" y="134.6">6</text>
<text x="259.6" y="134" transform="rotate(-90 259.6 134)">C35</text>
<text x="264.7" y="133.3" transform="rotate(-90 264.7 133.3)">10u/10V</text>
<text x="285.4" y="135.9">C</text>
<text x="34.9" y="140.5">GND</text>
<text x="137.3" y="139.7">6</text>
<text x="137.3" y="142.2">7</text>
<text x="140.7" y="138">Y5</text>
<text x="140.7" y="140.6">E</text>
<text x="140.7" y="143.1">VEE</text>
<text x="151.8" y="143.1">S1</text>
<text x="151.8" y="140.6">S0</text>
<text x="151.8" y="138">Y3</text>
<text x="155.9" y="142.2">10</text>
<text x="155.9" y="139.7">11</text>
<text x="185" y="141.8">C22</text>
<text x="192.6" y="141.8">C25</text>
<text x="200.3" y="141.8">C26</text>
<text x="207.9" y="141.8">C28</text>
<text x="228.2" y="140">R19</text>
<text x="235.5" y="144" transform="rotate(-90 235.5 144)">10k</text>
<text x="241" y="138">+</text>
<text x="244.2" y="143.2">C33</text>
<text x="244.9" y="141.1" transform="rotate(-90 244.9 141.1)">4</text>
<text x="252.1" y="143.2">100n</text>
<text x="137.3" y="144.8">8</text>
<text x="140.7" y="145.7">GND</text>
<text x="151.8" y="145.7">S2</text>
<text x="156.4" y="144.8">9</text>
<text x="185.2" y="146.9">100n</text>
<text x="192.8" y="146.9">100n</text>
<text x="200.4" y="146.9">100n</text>
<text x="208" y="146.9">100n</text>
<text x="237.5" y="144.1" transform="rotate(-90 237.5 144.1)">R23</text>
<text x="243.7" y="149.5">-5V</text>
<text x="262.2" y="145.7" transform="rotate(-90 262.2 145.7)">GND</text>
<text x="26.3" y="152.2">+5V</text>
<text x="47.9" y="152.2">+5V</text>
<text x="71.6" y="152.2">+3V3</text>
<text x="132.7" y="150.7">GND</text>
<text x="158.1" y="150.7">GND</text>
<text x="182.2" y="153.2">GND</text>
<text x="189.8" y="153.2">GND</text>
<text x="197.4" y="153.2">GND</text>
<text x="205.1" y="153.2">GND</text>
<text x="233" y="151.9">GND</text>
<text x="50.3" y="159.6">C4</text>
<text x="74.4" y="159.6">C8</text>
<text x="97.5" y="159.8">+5V</text>
<text x="115.2" y="159.8">+5V</text>
<text x="30.6" y="166.4">4</text>
<text x="30.6" y="163.8">6</text>
<text x="42.1" y="166.4">3</text>
<text x="42.1" y="163.8">5</text>
<text x="51.2" y="164.6">100u/35V</text>
<text x="75.2" y="164.6">22u/10V</text>
<text x="101.8" y="163.8">1</text>
<text x="101.8" y="166.4">3</text>
<text x="113.2" y="163.8">2</text>
<text x="113.2" y="166.4">4</text>
<text x="24.8" y="168.6" transform="rotate(-90 24.8 168.6)">GND</text>
<text x="30.6" y="168.9">2</text>
<text x="42.1" y="168.9">1</text>
<text x="51" y="169.9">100u/35V</text>
<text x="88.2" y="168.6" transform="rotate(-90 88.2 168.6)">GND</text>
<text x="96" y="168.6" transform="rotate(-90 96 168.6)">GND</text>
<text x="101.8" y="168.9">5</text>
<text x="113.2" y="168.9">6</text>
<text x="121.2" y="168.6" transform="rotate(-90 121.2 168.6)">GND</text>
<text x="46.5" y="174.9">C5</text>
<text x="97.7" y="174.9">-5V</text>
<text x="115.4" y="174.9">-5V</text>
<text x="10.4" y="185.9">D</text>
<text x="25.8" y="182.3">+12V</text>
<text x="47.4" y="182.3">+12V</text>
<text x="285.4" y="185.9">D</text>
<text x="35" y="199.9">1</text>
<text x="85" y="199.9">2</text>
<text x="135" y="199.9">3</text>
<text x="185" y="199.9">4</text>
<text x="235" y="199.9">5</text>
<text x="285" y="199.9">6</text>
</g>
<g font-size="1.4">
<text x="276.9" y="33">1</text>
<text x="22.1" y="39.4">1</text>
<text x="279.1" y="37.1" transform="rotate(-90 279.1 37.1)">2</text>
<text x="20.1" y="43.4" transform="rotate(-90 20.1 43.4)">2</text>
<text x="25.3" y="82">XTAL1</text>
<text x="50.9" y="82">IC1</text>
<text x="23.1" y="87.6">1</text>
<text x="23.1" y="85.1">4</text>
<text x="26.4" y="88.4">ENA</text>
<text x="26.4" y="85.8">VCC</text>
<text x="31.4" y="88.4">GND</text>
<text x="31.5" y="85.8">OUT</text>
<text x="37.1" y="87.6">2</text>
<text x="37.1" y="85.1">3</text>
<text x="48.5" y="87.6">2</text>
<text x="51.8" y="85.8">INB</text>
<text x="51.8" y="88.4">INA</text>
<text x="59.5" y="85.8">VCC</text>
<text x="65" y="85.1">5</text>
<text x="28.6" y="92.8">CFPS</text>
<text x="48.5" y="90.2">3</text>
<text x="50.4" y="95.3">74VHC1G132DTT1G</text>
<text x="51.8" y="90.9">GND</text>
<text x="59.5" y="90.9">OUT</text>
<text x="65" y="90.2">4</text>
<text x="273.2" y="109.9">P4</text>
<text x="271.5" y="120.1">PSH02-3WG</text>
<text x="57" y="153.1">LD1117S33CTR</text>
<text x="61.3" y="151.8">U2</text>
<text x="34.7" y="161.5">MLW6</text>
<text x="53.6" y="156.2">3</text>
<text x="56.6" y="157">VI</text>
<text x="62.7" y="160.8" transform="rotate(-90 62.7 160.8)">GND</text>
<text x="65.8" y="157">VO</text>
<text x="70.1" y="156.2">2</text>
<text x="104.3" y="162">P3</text>
<text x="62" y="163.2" transform="rotate(-90 62 163.2)">1</text>
<text x="38.8" y="172.3">P2</text>
<text x="105.9" y="172.8">MLW6</text>
</g>
</svg>
